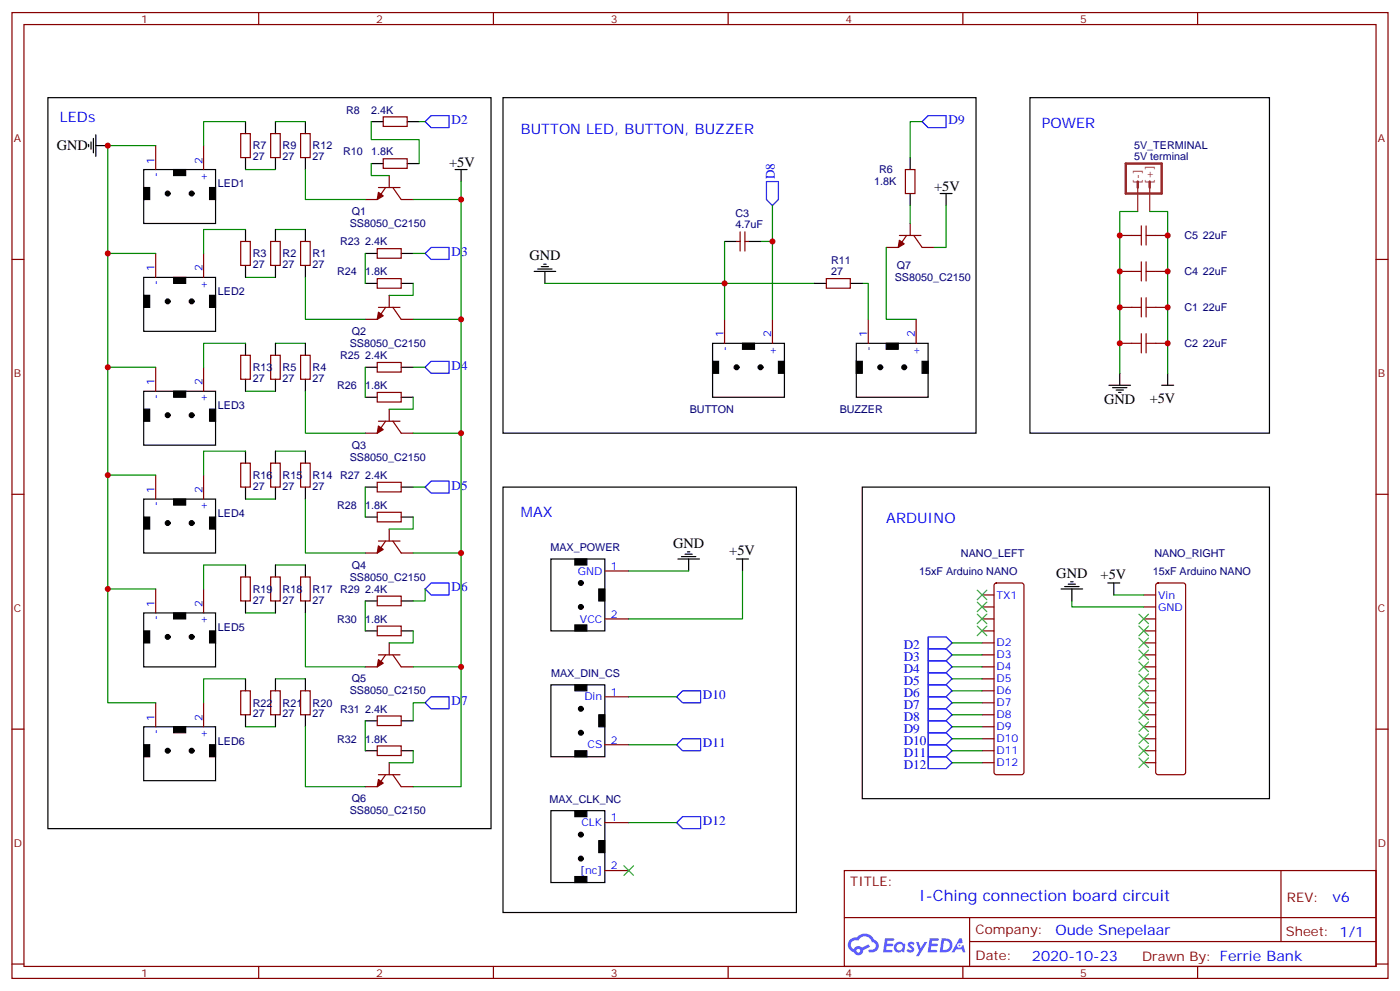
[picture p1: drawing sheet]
<svg xmlns="http://www.w3.org/2000/svg" width="412mm" height="292mm" viewBox="0 0 412 292" stroke-linecap="round" stroke-linejoin="round" font-family="sans-serif">
<g fill="none" stroke="#870000" stroke-width=".35">
<path d="M3.5 3.7h405.4v284.3h-405.4zM7.1 7.2h398.2v277.3h-398.2zM76.2 3.7v3.5M145.3 3.7v3.5M214.5 3.7v3.5M283.6 3.7v3.5M352.8 3.7v3.5M3.5 76.4h3.6M405.3 76.4h3.6M3.5 145.5h3.6M405.3 145.5h3.6M3.5 214.7h3.6"/>
<path d="M405.3 214.7h3.6M248.7 256.3h156.6v28.2h-156.6zM377.3 256.3v20.9M248.7 270.1h156.5M285.6 277.2h119.6M285.6 270.1v14.2M3.5 283.8h3.6M76.2 284.5v3.5M145.3 284.5v3.5M214.5 284.5v3.5M283.6 284.5v3.5M352.8 284.5v3.5"/>
<path d="M405.3 283.8h3.6"/>
</g>
<g fill="#5487ff">
<path d="M267.7 277.5a1.22 1.22 0 0 1 1.7 .2l-.4 .6a.47 .47 0 0 0-.3-.4 .47 .47 0 0 0-.5 .2l.1 .2a1.14 1.14 0 0 1 .8 1.8 1.14 1.14 0 0 1-1.9 0l-.2-.2 .5-.6 .7 .5a.29 .29 0 0 0 .3-.3 .29 .29 0 0 0-.2-.3 1.04 1.04 0 0 1-.6-1.7z"/>
<path d="M260.7 276.2h2.4l.3 .2-.2 .5-1.8 .1-.1 .8h1.5l.3 .4-.3 .4h-1.6l-.2 1.1h1.7l.2 .3-.2 .3-2.6 .1z"/>
<path d="M273.8 276.2h2.4l.3 .2-.1 .5-1.8 .1-.2 .8h1.6l.3 .4-.4 .4-1.6-.1-.1 1.1 1.7 .1 .2 .3-.2 .3-2.6 .1z"/>
<path d="M282.6 276.2h.7l.3 1.3-.6 .3a.69 .69 0 0 0-1 .3 .69 .69 0 0 0 .4 .9 .69 .69 0 0 0 .9-.6l.5-.2 .6 2.2h-.8l-.2-.9h-1.8l-.5 .9h-.8z"/>
<path d="M269.8 277.3h.8l.6 1.8 1.1-1.8h.9l-2.6 4.2h-.8l.9-1.5z"/>
<path d="M277.4 276.2l-.6 4.2h1.3a2.11 2.11 0 0 0 2.5-2.1 2.11 2.11 0 0 0-2.5-2.1zM278.1 277a1.39 1.39 0 0 1 1.7 1.4 1.39 1.39 0 0 1-1.8 1.2h-.3z"/>
<path d="M263.7 277.8a1.54 1.54 0 0 0-.1 2.2 1.54 1.54 0 0 0 2.2 .1l.6 .3 .3-2.3-.2-.3h-.4a1.49 1.49 0 0 0-2.4 0zM264 278.8a.94 .94 0 0 1 1.8 0 .94 .94 0 0 1-1.8 0z"/>
<path d="M250.4 276.6a2.18 2.18 0 0 0 1.1 3.7 1.44 1.44 0 0 0 1.6 .9 1.44 1.44 0 0 0 1.2-1.4l2-1.1-.5-.7-1.9 1a1.47 1.47 0 0 0-2.4 .4 1.39 1.39 0 0 1-.7-1.9 1.39 1.39 0 0 1 2-.5 2.12 2.12 0 0 1 2.2-1.3 2.12 2.12 0 0 1 1.9 1.7 1.14 1.14 0 0 1 1.1 1.4 1.14 1.14 0 0 1-1.7 .7 .43 .43 0 0 0-.5 .4 .43 .43 0 0 0 .4 .5 1.98 1.98 0 0 0 2.5-1.2 1.98 1.98 0 0 0-1.2-2.6 3.1 3.1 0 0 0-5.3-.6l-.9 .1zM252.3 279.9a.55 .55 0 0 1 1.1 0 .55 .55 0 0 1-1.1 0z"/>
<circle cx="282.6" cy="278.3" r=".26"/>
</g>
<path d="M331.6 48.2h10.6v8.8h-10.6zM335.1 53.4v1.8M338.7 53.4v1.8" fill="none" stroke="#8c2424" stroke-width=".71"/>
<path d="M335.1 55.2v7.1M338.7 55.2v7.1" fill="none" stroke="#8c2424" stroke-width=".35"/>
<g fill="none" stroke="#000" stroke-width=".35">
<path d="M14.1 28.8h130.5v215.1h-130.5zM28.2 39.7v6.3M72.3 35.8v3.5M81.1 35.8v3.5M90 35.8v3.5M109.4 35.8h3.5M119.9 35.8h3.6M148.2 28.8h139.3v98.7h-139.3zM303.4 28.8h70.5v98.7h-70.5zM26.1 42.5v.7M26.8 41.8v2.1M27.5 40.7v4.3"/>
<path d="M28.2 42.9h3.5M42.3 49.9h21.2v15.9h-21.2zM72.3 46.4v3.5M81.1 46.4v3.5M90 46.4v3.5M109.4 48.2h3.5M119.9 48.2h3.6M134.1 49.9h3.5M135.8 49.9v3.5M268.1 46.4v3.5M268.1 57v3.5M276.9 57h3.6"/>
<path d="M278.7 57v3.5M72.3 67.6v3.5M72.3 78.1v3.6M81.1 67.6v3.5M81.1 78.1v3.6M90 67.6v3.5M90 78.1v3.6M107.6 74.6h3.5M118.2 74.6h3.5M157.3 79.9h6.4M158.4 79.2h4.2M159.5 78.5h2.1"/>
<path d="M160.2 77.8h.7M160.5 79.9v3.5M213.4 71.1h3.6M220.5 71.1h3.5M42.3 81.7h21.2v15.8h-21.2zM107.6 83.4h3.5M118.2 83.4h3.5M239.9 83.4h3.5M250.5 83.4h3.5M42.3 115.2h21.2v15.9h-21.2zM72.3 101.1v3.5M72.3 111.7v3.5"/>
<path d="M81.1 101.1v3.5M81.1 111.7v3.5M90 101.1v3.5M90 111.7v3.5M107.6 108.1h3.5M107.6 116.9h3.5M118.2 108.1h3.5M118.2 116.9h3.5M209.9 101.1h21.2v15.8h-21.2zM252.2 101.1h21.2v15.8h-21.2zM326.7 113.4h6.3M327.7 114.1h4.3"/>
<path d="M328.8 114.8h2.1M329.5 115.5h.7M329.8 109.9v3.5M342.2 113.4h3.5M344 109.9v3.5M72.3 132.8v3.5M81.1 132.8v3.5M90 132.8v3.5M42.3 146.9h21.2v15.9h-21.2zM72.3 143.4v3.5M81.1 143.4v3.5M90 143.4v3.5"/>
<path d="M107.6 143.4h3.5M107.6 152.2h3.5M118.2 143.4h3.5M118.2 152.2h3.5M148.2 143.4h86.4v125.2h-86.4zM254 143.4h119.9v91.7h-119.9zM72.3 166.3v3.6M72.3 176.9v3.5M81.1 166.3v3.6M81.1 176.9v3.5M90 166.3v3.6M90 176.9v3.5"/>
<path d="M107.6 176.9h3.5M118.2 176.9h3.5M162.3 164.6h15.9v21.1h-15.9zM199.7 164.6h6.3M200.7 163.9h4.3M201.8 163.2h2.1M202.5 162.5h.7M202.8 164.6v3.5M217 164.6h3.5M218.7 164.6v3.5M312.6 173.4h6.3M313.6 172.7h4.3"/>
<path d="M314.7 172h2.1M315.4 171.3h.7M315.7 173.4v3.5M326.3 171.6h3.5M328.1 171.6v3.6M42.3 180.4h21.2v15.9h-21.2zM72.3 199.8v3.6M81.1 199.8v3.6M90 199.8v3.6M107.6 185.7h3.5M118.2 185.7h3.5M42.3 214h21.2v15.8h-21.2z"/>
<path d="M72.3 210.4v3.6M81.1 210.4v3.6M90 210.4v3.6M107.6 212.2h3.5M118.2 212.2h3.5M162.3 201.6h15.9v21.2h-15.9zM107.6 221h3.5M118.2 221h3.5M162.3 238.7h15.9v21.1h-15.9z"/>
</g>
<g fill="#000" stroke="#000" stroke-width=".35">
<path d="M42.3 55.2h1.8v3.5h-1.8zM51.2 49.9h3.5v1.8h-3.5zM61.7 55.2h1.8v3.5h-1.8zM42.3 87h1.8v3.5h-1.8zM51.2 81.7h3.5v1.7h-3.5zM61.7 87h1.8v3.5h-1.8zM51.2 115.2h3.5v1.7h-3.5zM209.9 106.4h1.8v3.5h-1.8zM218.7 101.1h3.5v1.7h-3.5zM229.3 106.4h1.8v3.5h-1.8zM252.2 106.4h1.8v3.5h-1.8zM261.1 101.1h3.5v1.7h-3.5z"/>
<path d="M271.6 106.4h1.8v3.5h-1.8zM42.3 120.5h1.8v3.5h-1.8zM61.7 120.5h1.8v3.5h-1.8zM42.3 152.2h1.8v3.6h-1.8zM51.2 146.9h3.5v1.8h-3.5zM61.7 152.2h1.8v3.6h-1.8zM169.3 164.6h3.6v1.7h-3.6zM176.4 173.4h1.8v3.5h-1.8zM42.3 185.7h1.8v3.6h-1.8zM51.2 180.4h3.5v1.8h-3.5zM61.7 185.7h1.8v3.6h-1.8zM169.3 184h3.6v1.7h-3.6z"/>
<path d="M42.3 219.3h1.8v3.5h-1.8zM51.2 214h3.5v1.7h-3.5zM61.7 219.3h1.8v3.5h-1.8zM169.3 201.6h3.6v1.8h-3.6zM176.4 210.4h1.8v3.6h-1.8zM169.3 221h3.6v1.8h-3.6zM169.3 238.7h3.6v1.7h-3.6zM169.3 258.1h3.6v1.7h-3.6zM176.4 247.5h1.8v3.5h-1.8z"/>
<circle cx="49.4" cy="57" r=".71"/>
<circle cx="56.4" cy="57" r=".71"/>
<circle cx="49.4" cy="88.7" r=".71"/>
<circle cx="56.4" cy="88.7" r=".71"/>
<circle cx="217" cy="108.1" r=".71"/>
<circle cx="224" cy="108.1" r=".71"/>
<circle cx="259.3" cy="108.1" r=".71"/>
<circle cx="266.3" cy="108.1" r=".71"/>
<circle cx="49.4" cy="122.2" r=".71"/>
<circle cx="56.4" cy="122.2" r=".71"/>
<circle cx="49.4" cy="154" r=".71"/>
<circle cx="56.4" cy="154" r=".71"/>
<circle cx="171.1" cy="178.7" r=".71"/>
<circle cx="171.1" cy="171.6" r=".71"/>
<circle cx="49.4" cy="187.5" r=".71"/>
<circle cx="56.4" cy="187.5" r=".71"/>
<circle cx="171.1" cy="208.7" r=".71"/>
<circle cx="171.1" cy="215.7" r=".71"/>
<circle cx="49.4" cy="221" r=".71"/>
<circle cx="56.4" cy="221" r=".71"/>
<circle cx="171.1" cy="245.7" r=".71"/>
<circle cx="171.1" cy="252.8" r=".71"/>
</g>
<g fill="none" stroke="#870000" stroke-width=".35">
<path d="M70.9 39.3h2.8v7.1h-2.8zM79.7 39.3h2.8v7.1h-2.8zM88.5 39.3h2.9v7.1h-2.9zM112.9 34.4h7v2.8h-7zM45.9 42.9v7M60 42.9v7M111.5 55.2h6.3M112.9 46.7h7v2.9h-7zM113.6 55.2l-2.5 3.5h-3.5M114.7 51.7v3.5M115.7 55.2l2.5 3.5h3.5M266.7 49.9h2.8v7.1h-2.8z"/>
<path d="M45.9 74.6v7.1M60 74.6v7.1M70.9 71.1h2.8v7h-2.8zM79.7 71.1h2.8v7h-2.8zM88.5 71.1h2.9v7h-2.9zM111.1 73.2h7.1v2.8h-7.1zM217 71.1h1M218 68.3v5.6M219.4 68.3v5.6M219.4 71.1h1.1M264.9 69.3h6.4M267.1 69.3l-2.5 3.5h-3.5"/>
<path d="M268.1 65.8v3.5M269.2 69.3l2.4 3.5h3.6M329.8 79.9h3.6M329.8 69.3h3.6M340.4 79.9h3.6M340.4 69.3h3.6M111.1 82h7.1v2.8h-7.1zM111.5 90.5h6.3M113.6 90.5l-2.5 3.5h-3.5M114.7 87v3.5M115.7 90.5l2.5 3.5h3.5M213.4 94v7.1"/>
<path d="M227.5 94v7.1M243.4 82h7.1v2.8h-7.1zM255.8 94v7.1M269.9 94v7.1M329.8 90.5h3.6M340.4 90.5h3.6M45.9 108.1v7.1M60 108.1v7.1M70.9 104.6h2.8v7.1h-2.8zM79.7 104.6h2.8v7.1h-2.8zM88.5 104.6h2.9v7.1h-2.9zM111.1 106.7h7.1v2.8h-7.1z"/>
<path d="M111.1 115.5h7.1v2.9h-7.1zM329.8 101.1h3.6M340.4 101.1h3.6M45.9 139.9v7M60 139.9v7M70.9 136.3h2.8v7.1h-2.8zM79.7 136.3h2.8v7.1h-2.8zM88.5 136.3h2.9v7.1h-2.9zM111.5 124h6.3M113.6 124l-2.5 3.5h-3.5M114.7 120.5v3.5M115.7 124l2.5 3.5h3.5"/>
<path d="M111.1 142h7.1v2.8h-7.1zM111.1 150.8h7.1v2.8h-7.1zM111.5 159.3h6.3M113.6 159.3l-2.5 3.5h-3.5M114.7 155.8v3.5M115.7 159.3l2.5 3.5h3.5M45.9 173.4v7M60 173.4v7M70.9 169.9h2.8v7h-2.8zM79.7 169.9h2.8v7h-2.8zM88.5 169.9h2.9v7h-2.9zM111.1 175.5h7.1v2.8h-7.1z"/>
<path d="M178.2 168.1h7M289.3 175.2h3.5M289.3 178.7h3.5M293 171.8l.5-.2h7.4l.5 .2 .2 .5v55.1l-.2 .5-.5 .2h-7.4l-.5-.3-.2-.4v-55.1zM336.9 175.2h3.5M336.9 178.7h3.5M340.7 171.8l.4-.2h7.4l.5 .2 .2 .5v55.1l-.2 .5-.5 .2h-7.4l-.5-.3-.2-.4v-55.1zM111.1 184.3h7.1v2.8h-7.1zM111.5 192.8h6.3M113.6 192.8l-2.5 3.5h-3.5M114.7 189.3v3.5M115.7 192.8l2.5 3.5h3.5"/>
<path d="M178.2 182.2h7M289.3 182.2h3.5M289.3 185.7h3.5M289.3 189.3h3.5M289.3 192.8h3.5M289.3 196.3h3.5M289.3 199.8h3.5M336.9 182.2h3.5M336.9 185.7h3.5M336.9 189.3h3.5M336.9 192.8h3.5M336.9 196.3h3.5"/>
<path d="M336.9 199.8h3.5M45.9 206.9v7.1M60 206.9v7.1M70.9 203.4h2.8v7h-2.8zM79.7 203.4h2.8v7h-2.8zM88.5 203.4h2.9v7h-2.9zM111.1 210.8h7.1v2.8h-7.1zM111.1 219.6h7.1v2.8h-7.1zM178.2 205.1h7M178.2 219.3h7M289.3 203.4h3.5M289.3 206.9h3.5"/>
<path d="M289.3 210.4h3.5M289.3 214h3.5M289.3 217.5h3.5M336.9 203.4h3.5M336.9 206.9h3.5M336.9 210.4h3.5M336.9 214h3.5M336.9 217.5h3.5M111.5 228.1h6.3M113.6 228.1l-2.5 3.5h-3.5M114.7 224.5v3.6M115.7 228.1l2.5 3.5h3.5"/>
<path d="M289.3 221h3.5M289.3 224.5h3.5M336.9 221h3.5M336.9 224.5h3.5M178.2 242.2h7M178.2 256.3h7"/>
</g>
<g fill="none" stroke="#008700" stroke-width=".35">
<path d="M72.3 35.8h-12.3v7.1M81.1 35.8h8.9M109.4 35.8v5.3h14.1v7.1M123.5 35.8h1.7M271.6 35.8h-3.5v10.6M45.9 42.9h-14.2v31.7h14.2M72.3 49.9h8.8M90 49.9v8.8h17.6M109.4 48.2v3.5h5.3M135.8 53.4v5.3h-14.1M135.8 58.7v35.3h-14.1M31.7 74.6v33.5h14.2"/>
<path d="M72.3 67.6h-12.3v7M81.1 67.6h8.9M107.6 74.6v8.8M121.7 74.6h3.5M213.4 71.1v12.3h26.5M224 71.1h3.5M227.5 60.5v33.5M261.1 72.8v21.2h8.8M268.1 60.5v5.3M278.7 60.5v12.3h-3.5M335.1 62.3h-5.3v47.6M338.7 62.3h5.3v47.6"/>
<path d="M72.3 81.7h8.8M90 81.7v12.3h17.6M121.7 83.4v3.6h-7M135.8 94v33.5h-14.1M160.5 83.4h52.9v10.6M254 83.4h1.8v10.6M31.7 108.1v31.8h14.2M72.3 115.2h8.8M72.3 101.1h-12.3v7M81.1 101.1h8.9M90 115.2v12.3h17.6M107.6 108.1v8.8"/>
<path d="M121.7 116.9v3.6h-7M121.7 108.1h3.5M31.7 139.9v33.5h14.2M72.3 132.8h-12.3v7.1M81.1 132.8h8.9M135.8 127.5v35.3h-14.1M72.3 146.9h8.8M90 146.9v15.9h17.6M107.6 143.4v8.8M121.7 152.2v3.6h-7M121.7 143.4h3.5M31.7 173.4v33.5h14.2"/>
<path d="M72.3 166.3h-12.3v7.1M81.1 166.3h8.9M107.6 176.9v8.8M125.2 173.4v3.5h-3.5M135.8 162.8v33.5h-14.1M185.2 168.1h17.6M218.7 168.1v14.1h-33.5M315.7 176.9v1.8h21.2M328.1 175.2h8.8M72.3 180.4h8.8M72.3 199.8h-12.3v7.1M81.1 199.8h8.9"/>
<path d="M90 180.4v15.9h17.6M121.7 185.7v3.6h-7M135.8 196.3v35.3h-14.1M280.5 189.3h8.8M280.5 192.8h8.8M280.5 196.3h8.8M280.5 199.8h8.8M72.3 214h8.8M90 214v17.6h17.6M107.6 212.2v8.8M125.2 206.9h-3.5v5.3M185.2 205.1h14.1"/>
<path d="M185.2 219.3h14.1M280.5 203.4h8.8M280.5 206.9h8.8M280.5 210.4h8.8M280.5 214h8.8M280.5 217.5h8.8M121.7 221v3.5h-7M280.5 221h8.8M280.5 224.5h8.8M185.2 242.2h14.1"/>
</g>
<g fill="none" stroke="#00f" stroke-width=".35">
<path d="M125.2 35.8l1.8-1.8h5.3v3.6h-5.3zM271.6 35.8l1.8-1.8h5.3v3.6h-5.3zM225.8 53.4h3.5v5.3l-1.8 1.8-1.7-1.8zM125.2 74.6l1.8-1.8h5.3v3.6h-5.3zM125.2 108.1l1.8-1.7h5.3v3.5h-5.3zM125.2 143.4l1.8-1.8h5.3v3.6h-5.3zM125.2 173.4l1.8-1.8h5.3v3.6h-5.3zM273.4 187.5h5.3l1.8 1.8-1.8 1.7h-5.3zM273.4 191h5.3l1.8 1.8-1.8 1.8h-5.3zM273.4 194.6h5.3l1.8 1.7-1.8 1.8h-5.3zM273.4 198.1h5.3l1.8 1.7-1.8 1.8h-5.3zM125.2 206.9l1.8-1.8h5.3v3.6h-5.3z"/>
<path d="M199.3 219.3l1.8-1.8h5.3v3.5h-5.3zM201.1 203.4h5.3v3.5h-5.3l-1.8-1.8zM273.4 201.6h5.3l1.8 1.8-1.8 1.7h-5.3zM273.4 205.1h5.3l1.8 1.8-1.8 1.8h-5.3zM273.4 208.7h5.3l1.8 1.7-1.8 1.8h-5.3zM273.4 212.2h5.3l1.8 1.8-1.8 1.7h-5.3zM273.4 215.7h5.3l1.8 1.8-1.8 1.8h-5.3zM273.4 219.3h5.3l1.8 1.7-1.8 1.8h-5.3zM273.4 222.8h5.3l1.8 1.7-1.8 1.8h-5.3zM199.3 242.2l1.8-1.8h5.3v3.5h-5.3z"/>
</g>
<g fill="none" stroke="#3c3" stroke-width=".35">
<path d="M287.9 177.3l2.8 2.8M287.9 173.7l2.8 2.9M290.7 177.3l-2.8 2.8M290.7 173.7l-2.8 2.9M287.9 180.8l2.8 2.8M287.9 184.3l2.8 2.8M290.7 180.8l-2.8 2.8M290.7 184.3l-2.8 2.8M335.5 180.8l2.8 2.8M335.5 184.3l2.8 2.8M335.5 187.9l2.8 2.8M335.5 191.4l2.8 2.8"/>
<path d="M335.5 194.9l2.8 2.8M335.5 198.4l2.8 2.9M338.3 180.8l-2.8 2.8M338.3 184.3l-2.8 2.8M338.3 187.9l-2.8 2.8M338.3 191.4l-2.8 2.8M338.3 194.9l-2.8 2.8M338.3 198.4l-2.8 2.9M335.5 202l2.8 2.8M335.5 205.5l2.8 2.8M335.5 209l2.8 2.8M335.5 212.5l2.8 2.9"/>
<path d="M335.5 216.1l2.8 2.8M335.5 219.6l2.8 2.8M338.3 202l-2.8 2.8M338.3 205.5l-2.8 2.8M338.3 209l-2.8 2.8M338.3 212.5l-2.8 2.9M338.3 216.1l-2.8 2.8M338.3 219.6l-2.8 2.8M335.5 223.1l2.8 2.9M338.3 223.1l-2.8 2.9M183.8 254.9l2.8 2.8M186.6 254.9l-2.8 2.8"/>
</g>
<g fill="none" stroke="#a10000" stroke-width=".35">
<path d="M333.4 79.9h2.8M333.4 69.3h2.8M336.2 66.5v5.6M336.2 77.1v5.6M337.6 66.5v5.6M337.6 77.1v5.6M337.6 79.9h2.8M337.6 69.3h2.8M333.4 90.5h2.8M336.2 87.7v5.6M336.2 98.2v5.7M337.6 87.7v5.6"/>
<path d="M337.6 98.2v5.7M337.6 90.5h2.8M333.4 101.1h2.8M337.6 101.1h2.8"/>
</g>
<g fill="#870000" stroke="#870000" stroke-width=".35">
<path d="M111.5 56.6l1.4 1.1-1.8 1z"/>
<path d="M111.5 91.9l1.4 1.1-1.8 1z"/>
<path d="M111.5 125.4l1.4 1.1-1.8 1z"/>
<path d="M111.5 160.7l1.4 1-1.8 1.1z"/>
<path d="M111.5 194.2l1.4 1.1-1.8 1z"/>
<path d="M111.5 229.5l1.4 1-1.8 1.1z"/>
<path d="M264.9 70.7l1.4 1.1-1.7 1z"/>
</g>
<g fill="#c00">
<circle cx="31.8" cy="42.9" r=".88"/>
<circle cx="31.8" cy="74.6" r=".88"/>
<circle cx="31.8" cy="108.1" r=".88"/>
<circle cx="31.8" cy="139.9" r=".88"/>
<circle cx="31.8" cy="173.4" r=".88"/>
<circle cx="227.5" cy="71.1" r=".88"/>
<circle cx="213.4" cy="83.4" r=".88"/>
<circle cx="329.8" cy="79.9" r=".88"/>
<circle cx="329.8" cy="90.5" r=".88"/>
<circle cx="344" cy="90.5" r=".88"/>
<circle cx="344" cy="79.9" r=".88"/>
<circle cx="344" cy="101.1" r=".88"/>
<circle cx="329.8" cy="101.1" r=".88"/>
<circle cx="329.8" cy="69.3" r=".88"/>
<circle cx="344" cy="69.3" r=".88"/>
<circle cx="135.8" cy="58.7" r=".88"/>
<circle cx="135.8" cy="94" r=".88"/>
<circle cx="135.8" cy="127.5" r=".88"/>
<circle cx="135.8" cy="162.8" r=".88"/>
<circle cx="135.8" cy="196.3" r=".88"/>
</g>
<text font-size="4.6" fill="#00f" x="270.8" y="265.3">I-Ching connection board circuit</text>
<g font-size="4.2" fill="#00f">
<text x="17.6" y="35.8">LEDs</text>
<text x="153.5" y="39.3">BUTTON LED, BUTTON, BUZZER</text>
<text x="306.9" y="37.6">POWER</text>
<text x="153.5" y="152.2">MAX</text>
<text x="261.1" y="154">ARDUINO</text>
<text x="392.5" y="265.6">v6</text>
<text x="310.9" y="275.1">Oude Snepelaar</text>
<text x="304" y="282.9">2020-10-23</text>
</g>
<g font-size="4.2">
<text x="16.8" y="44.3">GND</text>
<text x="132.3" y="49.2">+5V</text>
<text x="275.2" y="56.3">+5V</text>
<text x="155.9" y="76.6">GND</text>
<text x="325.3" y="119.1">GND</text>
<text x="338.7" y="118.7">+5V</text>
<text x="198.3" y="161.3">GND</text>
<text x="214.8" y="163.4">+5V</text>
<text x="311.2" y="170.1">GND</text>
<text x="324.2" y="170.4">+5V</text>
</g>
<g font-size="3.9" fill="#00f">
<text x="133" y="36.5">D2</text>
<text x="279.4" y="36.5">D9</text>
<text x="228.3" y="52.7" transform="rotate(-90 228.3 52.7)">D8</text>
<text x="133" y="75.3">D3</text>
<text x="133" y="108.8">D4</text>
<text x="133" y="144.1">D5</text>
<text x="133" y="174.1">D6</text>
<text x="266.2" y="191.2">D2</text>
<text x="266.2" y="194.7">D3</text>
<text x="266.2" y="198.2">D4</text>
<text x="266.2" y="201.8">D5</text>
<text x="133" y="207.6">D7</text>
<text x="207.1" y="205.9">D10</text>
<text x="266.2" y="205.3">D6</text>
<text x="266.2" y="208.8">D7</text>
<text x="266.2" y="212.3">D8</text>
<text x="266.2" y="215.9">D9</text>
<text x="207.1" y="220">D11</text>
<text x="266.2" y="219.4">D10</text>
<text x="266.2" y="222.9">D11</text>
<text x="266.2" y="226.5">D12</text>
<text x="207.1" y="242.9">D12</text>
</g>
<g font-size="3.9" fill="#800">
<text x="250.5" y="260.9">TITLE:</text>
<text x="379.1" y="265.6">REV:</text>
<text x="287.4" y="275.1">Company:</text>
<text x="378.7" y="275.7">Sheet: 1/1</text>
<text x="287.4" y="282.8">Date:</text>
<text x="336.4" y="282.8">Drawn By: Ferrie Bank</text>
</g>
<g font-size="3.2" fill="#800">
<text x="41.6" y="6.7">1</text>
<text x="110.8" y="6.7">2</text>
<text x="179.9" y="6.7">3</text>
<text x="249.1" y="6.7">4</text>
<text x="318.2" y="6.7">5</text>
<text x="4.1" y="41.8">A</text>
<text x="405.9" y="41.8">A</text>
<text x="4.1" y="110.9">B</text>
<text x="405.9" y="110.9">B</text>
<text x="4.1" y="180.1">C</text>
<text x="405.9" y="180.1">C</text>
<text x="4.1" y="249.2">D</text>
<text x="405.9" y="249.2">D</text>
<text x="41.6" y="287.5">1</text>
<text x="110.8" y="287.5">2</text>
<text x="179.9" y="287.5">3</text>
<text x="249.1" y="287.5">4</text>
<text x="318.2" y="287.5">5</text>
</g>
<g font-size="3.2" fill="#000080">
<text x="102" y="33.4">R8</text>
<text x="109.3" y="33.4">2.4K</text>
<text x="74.4" y="47.2">27</text>
<text x="74.4" y="44">R7</text>
<text x="83.3" y="47.2">27</text>
<text x="83.3" y="44">R9</text>
<text x="92.1" y="47.2">27</text>
<text x="92.1" y="44">R12</text>
<text x="101.1" y="45.8">R10</text>
<text x="109.3" y="45.8">1.8K</text>
<text x="334.1" y="47.1">5V terminal</text>
<text x="334.1" y="44">5V_TERMINAL</text>
<text x="259" y="51.1">R6</text>
<text x="64.2" y="55.2">LED1</text>
<text x="257.5" y="54.6">1.8K</text>
<text x="103.6" y="63.3">Q1</text>
<text x="216.6" y="64">C3</text>
<text x="103" y="66.9">SS8050_C2150</text>
<text x="216.6" y="67.2">4.7uF</text>
<text x="348.9" y="70.5">C5</text>
<text x="354.3" y="70.5">22uF</text>
<text x="74.4" y="75.8">R3</text>
<text x="83.3" y="75.8">R2</text>
<text x="92.1" y="75.8">R1</text>
<text x="100.2" y="72.2">R23</text>
<text x="107.6" y="72.2">2.4K</text>
<text x="244.8" y="77.8">R11</text>
<text x="74.4" y="78.9">27</text>
<text x="83.3" y="78.9">27</text>
<text x="92.1" y="78.9">27</text>
<text x="99.3" y="81">R24</text>
<text x="107.6" y="81">1.8K</text>
<text x="244.8" y="81">27</text>
<text x="263.6" y="82.8">SS8050_C2150</text>
<text x="264.2" y="79.3">Q7</text>
<text x="348.9" y="81.1">C4</text>
<text x="354.3" y="81.1">22uF</text>
<text x="64.2" y="86.9">LED2</text>
<text x="348.9" y="91.6">C1</text>
<text x="354.3" y="91.6">22uF</text>
<text x="103.6" y="98.6">Q2</text>
<text x="100.2" y="105.7">R25</text>
<text x="103" y="102.1">SS8050_C2150</text>
<text x="107.6" y="105.7">2.4K</text>
<text x="348.9" y="102.2">C2</text>
<text x="354.3" y="102.2">22uF</text>
<text x="74.4" y="112.4">27</text>
<text x="74.4" y="109.3">R13</text>
<text x="83.3" y="112.4">27</text>
<text x="83.3" y="109.3">R5</text>
<text x="92.1" y="112.4">27</text>
<text x="92.1" y="109.3">R4</text>
<text x="99.3" y="114.6">R26</text>
<text x="107.6" y="114.6">1.8K</text>
<text x="64.2" y="120.4">LED3</text>
<text x="203.2" y="121.6">BUTTON</text>
<text x="247.3" y="121.6">BUZZER</text>
<text x="103" y="135.6">SS8050_C2150</text>
<text x="103.6" y="132.1">Q3</text>
<text x="74.4" y="141">R16</text>
<text x="83.3" y="141">R15</text>
<text x="92.1" y="141">R14</text>
<text x="100.2" y="141">R27</text>
<text x="107.6" y="141">2.4K</text>
<text x="74.4" y="144.2">27</text>
<text x="83.3" y="144.2">27</text>
<text x="92.1" y="144.2">27</text>
<text x="99.3" y="149.8">R28</text>
<text x="107.6" y="149.8">1.8K</text>
<text x="64.2" y="152.2">LED4</text>
<text x="103.6" y="167.4">Q4</text>
<text x="162.1" y="162.2">MAX_POWER</text>
<text x="283.1" y="163.9">NANO_LEFT</text>
<text x="340.1" y="163.9">NANO_RIGHT</text>
<text x="103" y="170.9">SS8050_C2150</text>
<text x="270.8" y="169.2">15xF Arduino NANO</text>
<text x="339.5" y="169.2">15xF Arduino NANO</text>
<text x="74.4" y="177.7">27</text>
<text x="74.4" y="174.5">R19</text>
<text x="83.3" y="177.7">27</text>
<text x="83.3" y="174.5">R18</text>
<text x="92.1" y="177.7">27</text>
<text x="92.1" y="174.5">R17</text>
<text x="100.2" y="174.5">R29</text>
<text x="107.6" y="174.5">2.4K</text>
<text x="64.2" y="185.7">LED5</text>
<text x="99.3" y="183.3">R30</text>
<text x="107.6" y="183.3">1.8K</text>
<text x="103.6" y="200.9">Q5</text>
<text x="162.3" y="199.2">MAX_DIN_CS</text>
<text x="74.4" y="208.1">R22</text>
<text x="83.3" y="208.1">R21</text>
<text x="92.1" y="208.1">R20</text>
<text x="100.2" y="209.8">R31</text>
<text x="103" y="204.4">SS8050_C2150</text>
<text x="107.6" y="209.8">2.4K</text>
<text x="74.4" y="211.2">27</text>
<text x="83.3" y="211.2">27</text>
<text x="92.1" y="211.2">27</text>
<text x="64.2" y="219.2">LED6</text>
<text x="99.3" y="218.6">R32</text>
<text x="107.6" y="218.6">1.8K</text>
<text x="103" y="239.7">SS8050_C2150</text>
<text x="103.6" y="236.2">Q6</text>
<text x="161.8" y="236.3">MAX_CLK_NC</text>
</g>
<g font-size="3.2" fill="#00f">
<text x="45.5" y="48.2" transform="rotate(-90 45.5 48.2)">1</text>
<text x="46.9" y="52.1" transform="rotate(-90 46.9 52.1)">-</text>
<text x="59.6" y="48.2" transform="rotate(-90 59.6 48.2)">2</text>
<text x="61" y="53.2" transform="rotate(-90 61 53.2)">+</text>
<text x="45.5" y="79.9" transform="rotate(-90 45.5 79.9)">1</text>
<text x="46.9" y="83.8" transform="rotate(-90 46.9 83.8)">-</text>
<text x="59.6" y="79.9" transform="rotate(-90 59.6 79.9)">2</text>
<text x="61" y="85" transform="rotate(-90 61 85)">+</text>
<text x="213.1" y="99.3" transform="rotate(-90 213.1 99.3)">1</text>
<text x="227.2" y="99.3" transform="rotate(-90 227.2 99.3)">2</text>
<text x="255.4" y="99.3" transform="rotate(-90 255.4 99.3)">1</text>
<text x="269.5" y="99.3" transform="rotate(-90 269.5 99.3)">2</text>
<text x="214.5" y="103.2" transform="rotate(-90 214.5 103.2)">-</text>
<text x="228.6" y="104.4" transform="rotate(-90 228.6 104.4)">+</text>
<text x="256.8" y="103.2" transform="rotate(-90 256.8 103.2)">-</text>
<text x="270.9" y="104.4" transform="rotate(-90 270.9 104.4)">+</text>
<text x="45.5" y="113.4" transform="rotate(-90 45.5 113.4)">1</text>
<text x="59.6" y="113.4" transform="rotate(-90 59.6 113.4)">2</text>
<text x="46.9" y="117.3" transform="rotate(-90 46.9 117.3)">-</text>
<text x="61" y="118.5" transform="rotate(-90 61 118.5)">+</text>
<text x="45.5" y="145.2" transform="rotate(-90 45.5 145.2)">1</text>
<text x="46.9" y="149.1" transform="rotate(-90 46.9 149.1)">-</text>
<text x="59.6" y="145.2" transform="rotate(-90 59.6 145.2)">2</text>
<text x="61" y="150.2" transform="rotate(-90 61 150.2)">+</text>
<text x="179.9" y="167.7">1</text>
<text x="170.2" y="169.2">GND</text>
<text x="45.5" y="178.7" transform="rotate(-90 45.5 178.7)">1</text>
<text x="59.6" y="178.7" transform="rotate(-90 59.6 178.7)">2</text>
<text x="293.5" y="176.2">TX1</text>
<text x="341.1" y="176.2">Vin</text>
<text x="341.1" y="179.7">GND</text>
<text x="46.9" y="182.6" transform="rotate(-90 46.9 182.6)">-</text>
<text x="61" y="183.7" transform="rotate(-90 61 183.7)">+</text>
<text x="170.8" y="183.3">VCC</text>
<text x="179.9" y="181.9">2</text>
<text x="293.5" y="190.3">D2</text>
<text x="293.5" y="193.9">D3</text>
<text x="293.5" y="197.4">D4</text>
<text x="293.5" y="200.9">D5</text>
<text x="172.1" y="206.2">Din</text>
<text x="179.9" y="204.8">1</text>
<text x="293.5" y="204.4">D6</text>
<text x="293.5" y="208">D7</text>
<text x="45.5" y="212.2" transform="rotate(-90 45.5 212.2)">1</text>
<text x="59.6" y="212.2" transform="rotate(-90 59.6 212.2)">2</text>
<text x="293.5" y="211.5">D8</text>
<text x="293.5" y="215">D9</text>
<text x="46.9" y="216.1" transform="rotate(-90 46.9 216.1)">-</text>
<text x="61" y="217.3" transform="rotate(-90 61 217.3)">+</text>
<text x="173.1" y="220.3">CS</text>
<text x="179.9" y="218.9">2</text>
<text x="293.5" y="218.5">D10</text>
<text x="293.5" y="222.1">D11</text>
<text x="293.5" y="225.6">D12</text>
<text x="171.3" y="243.2">CLK</text>
<text x="179.9" y="241.8">1</text>
<text x="170.9" y="257.4">[nc]</text>
<text x="179.9" y="255.9">2</text>
</g>
<g font-size="3.2" fill="#8d2323">
<text x="336.2" y="54.2" transform="rotate(-90 336.2 54.2)">[-]</text>
<text x="339.7" y="54.2" transform="rotate(-90 339.7 54.2)">[+]</text>
</g>
</svg>
